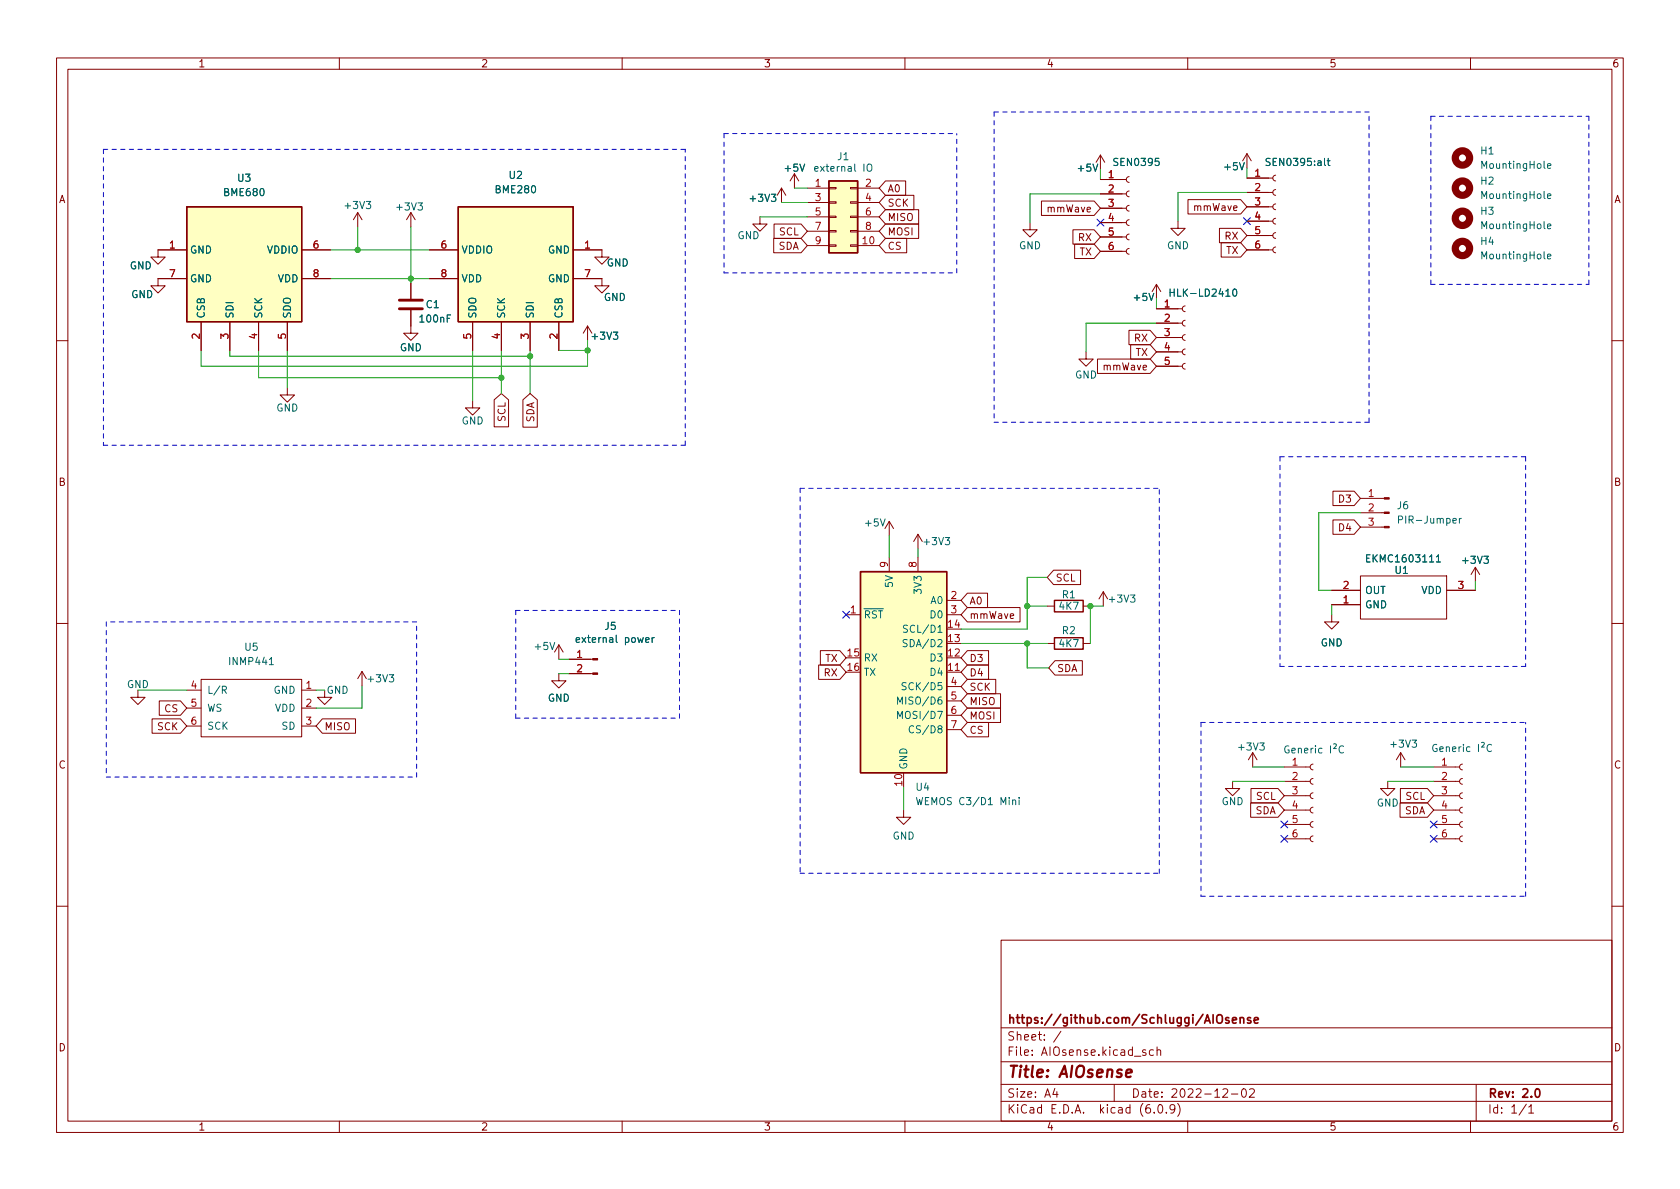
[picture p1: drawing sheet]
<svg xmlns="http://www.w3.org/2000/svg" width="297mm" height="210mm" viewBox="0 0 297 210" stroke-linecap="round" stroke-linejoin="round" font-family="sans-serif">
<g fill="none" stroke="#840000" stroke-width=".18">
<path d="M10 10.2h277v190.1h-277zM12 12.2h273v186.1h-273zM60 10.2v2M110 10.2v2M160 10.2v2M210 10.2v2M260 10.2v2M63.2 37.6l-.7 1.3M63.2 37.6v2.5M63.2 37.6l.8 1.3M72.6 37.6l-.7 1.3M72.6 37.6v2.5"/>
<path d="M72.6 37.6l.8 1.3M134.4 38.3v1.3h1.2l-1.2 1.3-1.3-1.3h1.3M136.9 39.6h4.7l1.1 1.3-1.1 1.3h-4.7zM138.2 33.3l-.8 1.2M138.2 33.3v2.5M138.2 33.3l.7 1.2M140.5 30.7l-.8 1.3M140.5 30.7v2.6M140.5 30.7l.7 1.3M142.7 33.3h3.9M142.7 35.8h3.9M142.7 38.3h3.9"/>
<path d="M146.6 38.2h1.2v.3h-1.2zM146.6 35.7h1.2v.2h-1.2zM146.6 33.1h1.2v.3h-1.2zM150.4 38.2h1.2v.3h-1.2zM150.4 35.7h1.2v.2h-1.2zM150.4 33.1h1.2v.3h-1.2zM151.6 33.3h3.8M151.6 35.8h3.8M151.6 38.3h3.8M156.6 32h3.5v2.5h-3.5l-1.2-1.2zM156.6 37.1h5.8v2.5h-5.8l-1.2-1.3zM156.6 34.5h5v2.6h-5l-1.2-1.3z"/>
<path d="M156.6 39.6h5.8v2.6h-5.8l-1.2-1.3zM182.1 39.4v1.2h1.3l-1.3 1.3-1.3-1.3h1.3M184.1 35.6h9.4l1.1 1.2-1.1 1.3h-9.4zM194.6 27.4l-.8 1.3M194.6 27.4v2.6M194.6 27.4l.7 1.3M194.6 39.4h4.5M194.6 36.8h4.5M194.6 34.3h4.5M194.6 31.7h4.5M199.6 38.9l-.3 .1-.2 .4 .2 .3 .3 .2M199.6 36.3l-.3 .2-.2 .3 .2 .4 .3 .1"/>
<path d="M199.6 33.8l-.3 .1-.2 .4 .2 .3 .3 .2M199.6 31.2l-.3 .2-.2 .3 .2 .4 .3 .2M208.3 39.1v1.3h1.2l-1.2 1.3-1.3-1.3h1.3M210 35.3h9.4l1.1 1.3-1.1 1.2h-9.4zM220.5 27.2l-.8 1.2M220.5 27.2v2.5M220.5 27.2l.7 1.2M220.5 39.1h4.5M220.5 36.6h4.5M220.5 34h4.5M220.5 31.5h4.5M225.6 38.6l-.4 .2-.2 .3 .2 .4 .4 .1"/>
<path d="M225.6 36.1l-.4 .1-.2 .4 .2 .3 .4 .2M225.6 33.5l-.4 .2-.2 .3 .2 .4 .4 .1M225.6 31l-.4 .1-.2 .4 .2 .4 .4 .1M33 49.3h-5.1v1.2h1.3l-1.3 1.3-1.2-1.3h1.2M33 44.2h-5.1v1.3h1.3l-1.3 1.2-1.2-1.2h1.2M35.6 56.9v5.1M40.6 56.9v5.1M45.7 56.9v5.1M50.8 56.9v5.1M53.3 44.2h5.1M53.3 49.3h5.1M72.6 54.9v4h1.3l-1.3 1.3-1.2-1.3h1.2"/>
<path d="M72.6 50v2.8M75.9 44.2h5.1M75.9 49.3h5.1M83.6 56.9v5.1M88.6 56.9v5.1M93.7 56.9v5.1M98.8 56.9v5.1M101.3 49.3h5.1v1.2h1.3l-1.3 1.3-1.2-1.3h1.2M101.3 44.2h5.1v1.3h1.3l-1.3 1.2-1.2-1.2h1.2M103.9 57.7l-.8 1.2M103.9 57.7v2.5M103.9 57.7l.7 1.2"/>
<path d="M136.8 42.2h4.8l1.1 1.2-1.1 1.3h-4.8zM142.7 43.4h3.9M142.7 40.9h3.9M146.6 43.3h1.2v.3h-1.2zM146.6 40.8h1.2v.2h-1.2zM150.4 43.3h1.2v.3h-1.2zM150.4 40.8h1.2v.2h-1.2zM151.6 43.4h3.8M151.6 40.9h3.8M156.6 42.2h3.7v2.5h-3.7l-1.2-1.3zM189.7 40.6h3.8l1.1 1.3-1.1 1.3h-3.8zM190 43.2h3.5l1.1 1.2-1.1 1.3h-3.5z"/>
<path d="M194.6 44.4h4.5M194.6 41.9h4.5M199.6 58.4h3.8l1.1 1.3-1.1 1.3h-3.8zM199.6 43.9l-.3 .2-.2 .3 .2 .4 .3 .2M199.6 41.4l-.3 .1-.2 .4 .2 .4 .3 .1M204.5 50.3l-.8 1.3M204.5 50.3v2.5M204.5 50.3l.7 1.3M204.5 59.7h4.5M204.5 57.1h4.5M204.5 54.6h4.5M209.5 59.2l-.3 .1-.2 .4 .2 .3 .3 .2"/>
<path d="M209.5 56.6l-.3 .2-.2 .3 .2 .4 .3 .2M209.5 54.1l-.3 .1-.2 .4 .2 .4 .3 .1M215.6 40.4h3.8l1.1 1.3-1.1 1.2h-3.8zM215.9 42.9h3.5l1.1 1.3-1.1 1.3h-3.5zM220.5 44.2h4.5M220.5 41.7h4.5M225.6 43.7l-.4 .1-.2 .4 .2 .4 .4 .1M225.6 41.1l-.4 .2-.2 .4 .2 .3 .4 .2M10 60.2h2M50.8 68.6v1.2h1.3l-1.3 1.3-1.3-1.3h1.3M83.6 70.9v1.2h1.2l-1.2 1.3-1.3-1.3h1.3M87.4 70.7l1.2-1.1 1.3 1.1v4.8h-2.5z"/>
<path d="M92.5 70.7l1.2-1.1 1.3 1.1v4.8h-2.5zM192 62.2v1.3h1.3l-1.3 1.3-1.2-1.3h1.2M194 63.5h9.4l1.1 1.3-1.1 1.2h-9.4zM199.9 61h3.5l1.1 1.2-1.1 1.3h-3.5zM204.5 64.8h4.5M204.5 62.2h4.5M209.5 64.3l-.3 .1-.2 .4 .2 .3 .3 .2M209.5 61.7l-.3 .2-.2 .3 .2 .4 .3 .1M285 60.2h2M157.2 92.2v2.5M157.2 98.5v2.6M157.2 92.2l-.7 1.3"/>
<path d="M157.2 92.2l.8 1.3M162.3 94.5v2.5M162.3 98.5v2.6M162.3 94.5l-.8 1.3M162.3 94.5l.8 1.3M235.7 86.9h3.7l1.1 1.2-1.1 1.3h-3.7zM235.7 91.9h3.7l1.1 1.3-1.1 1.3h-3.7zM240.5 93.2h4.3M240.5 90.7h4.3M240.5 88.1h4.3M10 110.2h2M64 118.7l-.8 1.3"/>
<path d="M64 118.7v2.6M64 118.7l.8 1.3M98.8 119.1v1.3h1.3l-1.3 1.3-1.3-1.3h1.3M98.8 114v2.6M98.8 114l-.8 1.3M98.8 114l.8 1.3M100.6 119.1h4.2M100.6 116.6h4.2M144.7 117.6h3.8l1.1 1.3-1.1 1.2h-3.8zM145 115.1h3.5l1.1 1.2-1.1 1.3h-3.5zM149.6 108.7h2.5M167.4 108.7h2.5"/>
<path d="M167.4 118.9h2.5M167.4 106.2h2.5M171 104.9h3.6v2.5h-3.6l-1.1-1.2zM171 115.1h3.8v2.5h-3.8l-1.1-1.3zM171 117.6h3.8v2.5h-3.8l-1.1-1.2zM171 107.4h9.4v2.6h-9.4l-1.1-1.3zM185.2 113.8h1.2M185.2 107.2h1.2M186.3 100.8h4.8v2.6h-4.8l-1.1-1.3zM186.5 116.8h4.9v2.6h-4.9l-1.1-1.3zM191.5 113.8h1.3M191.5 107.2h1.3"/>
<path d="M195.1 104.6l-.8 1.3M195.1 104.6v2.6M195.1 104.6l.7 1.3M235.5 108.7v1.3h-1.3l1.3 1.2 1.2-1.2h-1.2M235.5 106.9h5M235.5 104.4h5M240.5 101.8h15.3v7.7h-15.3zM255.8 104.4h5.1M260.9 100.3l.7 1.3M260.9 100.3v2.6M260.9 100.3l-.8 1.3M285 110.2h2"/>
<path d="M24.4 122v1.3h1.3l-1.3 1.3-1.3-1.3h1.3M26.9 127.1h5l1.1 1.3-1.1 1.3h-5zM28.2 123.9h3.7l1.1 1.3-1.1 1.3h-3.7zM33 122h2.6M33 125.2h2.6M33 128.4h2.6M35.6 120.1h17.7v10.2h-17.7zM53.3 122h2.6M53.3 125.2h2.6M53.3 128.4h2.6M57 127.1h5.9v2.6h-5.9l-1.1-1.3zM57.4 122v1.3h1.3l-1.3 1.3-1.3-1.3h1.3"/>
<path d="M167.4 121.4h2.5M167.4 123.9h2.5M167.4 126.5h2.5M167.4 129h2.5M171 120.1h5.1v2.6h-5.1l-1.1-1.3zM171 127.8h3.8v2.5h-3.8l-1.1-1.3zM171 125.2h5.9v2.6h-5.9l-1.1-1.3zM171 122.7h5.9v2.5h-5.9l-1.1-1.3zM217.9 138.2v1.2h1.3l-1.3 1.3-1.2-1.3h1.2M221.2 139.4h4.8l1.1 1.3-1.1 1.3h-4.8zM221.5 133.1l-.8 1.3M221.5 133.1v2.5"/>
<path d="M221.5 133.1l.7 1.3M227.1 138.2h4.5M227.1 135.6h4.5M232.2 137.7l-.4 .1-.2 .4 .2 .3 .4 .2M232.2 135.1l-.4 .2-.2 .3 .2 .4 .4 .1M245.4 138.2v1.2h1.2l-1.2 1.3-1.3-1.3h1.3M247.6 139.4h4.8l1.1 1.3-1.1 1.3h-4.8zM247.6 133.1l-.7 1.3M247.6 133.1v2.5M247.6 133.1l.8 1.3M253.5 138.2h4.6M253.5 135.6h4.6"/>
<path d="M258.6 137.7l-.4 .1-.1 .4 .1 .3 .4 .2M258.6 135.1l-.4 .2-.1 .3 .1 .4 .4 .1M159.8 143.3v1.2h1.2l-1.2 1.3-1.3-1.3h1.3M221.1 142h4.9l1.1 1.3-1.1 1.2h-4.9zM227.1 148.3h4.5M227.1 145.8h4.5M227.1 143.3h4.5M227.1 140.7h4.5M232.2 147.8l-.4 .2-.2 .3 .2 .4 .4 .1M232.2 145.3l-.4 .1-.2 .4 .2 .4 .4 .1M232.2 142.7l-.4 .2-.2 .4 .2 .3 .4 .2M232.2 140.2l-.4 .2-.2 .3 .2 .4 .4 .1"/>
<path d="M247.5 142h4.9l1.1 1.3-1.1 1.2h-4.9zM253.5 148.3h4.6M253.5 145.8h4.6M253.5 143.3h4.6M253.5 140.7h4.6M258.6 147.8l-.4 .2-.1 .3 .1 .4 .4 .1M258.6 145.3l-.4 .1-.1 .4 .1 .4 .4 .1M258.6 142.7l-.4 .2-.1 .4 .1 .3 .4 .2M258.6 140.2l-.4 .2-.1 .3 .1 .4 .4 .1M10 160.2h2M177 166.3h108v32h-108zM285 160.2h2"/>
<path d="M60 198.3v2M110 198.3v2M160 198.3v2M177 194.8h108M177 191.8h108M177 187.8h108M177 181.8h108M186.5 192.5l-.4 1h1M186.9 193v1M187.6 182.4l-1.3 1.9M197 191.8v3M202.6 185.7l-.4-.1-.2 .2 .1 .3 .5 .1v.4h-.6"/>
<path d="M203.9 185.7l-.4-.1-.3 .3v.4l.2 .3h.5M204.1 196.7v.1M204.6 185.8l.2-.2 .3 .1 .1 .9M204.6 185.1v1.5M204.9 195.4l.2-.1a.81 .81 0 0 1 .6 .7 .81 .81 0 0 1-.3 .8h-.2a.81 .81 0 0 1-.6-.6 .81 .81 0 0 1 .3-.8zM206.2 196.7v.1M207.7 196l-.3 .3h-.3l-.2-.3 .1-.6 .4-.1 .2 .2a.99 .99 0 0 1-.3 1.3h-.3M208.2 195.1a1.72 1.72 0 0 1 0 2.3M210 198.3v2M216.2 192.7l.6-.2 .2 .2 .1 .3-1 1h1M217.7 193.5h1.2M219.7 192.6l.2-.1a.81 .81 0 0 1 .5 .7 .81 .81 0 0 1-.3 .8h-.1a.81 .81 0 0 1-.6-.6 .81 .81 0 0 1 .3-.8z"/>
<path d="M220.9 192.7l.6-.2 .2 .2 .1 .3-.9 1h.9M260 198.3v2M261 191.8v6.5M269.9 195.3l-1.3 1.9M270.3 195.8l.4-.5v1.5M270.3 196.8h.9"/>
</g>
<path d="M219.3 179.9v1M217.3 180l-.4-.1-.2 .2 .1 .3 .5 .1v.4h-.6M217.9 180.4l.7-.1v-.3l-.5-.1-.2 .2 .1 .8h.6M219.3 180.1l.2-.2 .3 .1 .1 .9M221.1 180l-.3-.1-.2 .2v.3l.5 .1v.4h-.5M221.8 180.4l.7-.1-.1-.3-.4-.1-.2 .2v.8h.6M271.6 192.6l.2-.1a.82 .82 0 0 1 .6 .7 .82 .82 0 0 1-.3 .8h-.2a.81 .81 0 0 1-.6-.6 .81 .81 0 0 1 .3-.8z" fill="none" stroke="#840000" stroke-width=".3"/>
<path d="M199.1 189.8l1-.2-.1-.4-.1-.1-.6 .1-.2 1 .2 .3 .6-.1" fill="none" stroke="#840000" stroke-width=".4"/>
<g fill="none" stroke="#006464" stroke-width=".18">
<path d="M153.4 29.2l.2-.2a.43 .43 0 0 1 .5 .4v.5a.42 .42 0 0 1-.4 .4 .42 .42 0 0 1-.4-.4zM234.7 28.4h.5M234.8 28v1.1l.4 .2M273.6 29.4l.6-.2v-.2l-.4-.1-.2 .2 .1 .6h.5M273.6 34.7l.6-.1v-.3h-.4l-.2 .1 .1 .7h.5M206.9 51.1v1.3M206.9 51.7h.7M218.1 51.2l.2-.1a.68 .68 0 0 1 .4 .6 .68 .68 0 0 1-.4 .7l-.2-.1-.1-.4zM273.6 40l.6-.1v-.2l-.4-.1-.2 .2 .1 .6h.5M273.6 45.4l.6-.2v-.2l-.4-.1-.2 .2 .1 .6h.5M247.3 91.9h.6l.1-.2-.1-.3-.6-.2v1.3M254 99.4h.7"/>
<path d="M258 91.7v.8M258.4 91.7l-.4 .2M101.9 113.2l.6-.1-.1-.3h-.3l-.2 .1v.6h.5M114.2 113.2l.6-.1-.1-.3h-.4l-.1 .1v.6h.5M115.3 112.8v.8M115.7 112.8l-.4 .2M160.4 113.2l-.5-.1-.2 .1v.4l.6 .2 .1 .3-.3 .3-.4-.1M160.5 110.6h-.5l-.2 .1v.3l.5 .3 .2 .3-.3 .2h-.5M39.3 122h.6l.1-.2v-.3l-.7-.2v1.3M39.6 122l.4 .6M158.7 124.5v-1.2l.4 .9 .4-.9v1.2M158.7 127.1v-1.3l.4 .9 .4-.9v1.3"/>
<path d="M160.2 120.8l-.5-.1-.2 .1v.4l.6 .2 .1 .3-.2 .3-.5-.1M161.5 128.5a.6 .6 0 0 0-.8 .4 .6 .6 0 0 0 .6 .7l.2-.1M227.9 131.9a.59 .59 0 0 0-.8 .6 .59 .59 0 0 0 .8 .6v-.5h-.2M228.4 132.7l.6-.1v-.2l-.4-.1-.2 .2 .1 .6h.5M229.6 132.4l.1-.1 .3 .1 .1 .8M229.6 132.3v.9M230.7 132.7l.6-.1-.1-.2-.4-.1-.1 .2v.6h.5M231.8 132.3v.9M232.2 132.3l-.4 .3M232.6 131.9v.1M232.6 132.3v.9M233.7 132.4l-.3-.1-.3 .3 .2 .5h.4"/>
<path d="M235.2 131.9v1.3M235.8 131.6l.3-.1 .2 .2-.1 .2-.4 .5h.5M237.5 132a.6 .6 0 0 0-.8 .4 .6 .6 0 0 0 .6 .8l.2-.2M254 131.7a.59 .59 0 0 0-.7 .6 .59 .59 0 0 0 .7 .5l.1-.4h-.3M254.6 132.5l.6-.1-.1-.3h-.3l-.2 .1v.6h.5M255.7 132.2l.2-.1h.3l.1 .8M255.7 132.1v.8M256.8 132.5l.6-.1v-.3h-.4l-.2 .1 .1 .6h.5M258 132.1v.8M258.3 132.1l-.3 .2M258.7 131.6v.2M258.7 132.1v.8"/>
<path d="M259.9 132.1h-.4l-.2 .2 .1 .5h.5M261.4 131.6v1.3M262 131.3h.3l.1 .2v.2l-.4 .4h.4M263.7 131.8a.6 .6 0 0 0-.8 .4 .6 .6 0 0 0 .6 .7l.2-.1M162 141l.3 1.3 .3-.9 .2 .9 .3-1.3M180.2 141v.2M180.2 141.5v.8"/>
</g>
<g fill="#840000" stroke="#840000" stroke-width=".18">
<path d="M244.8 93.1h.8v.2h-.8z"/>
<path d="M244.8 90.5h.8v.3h-.8z"/>
<path d="M244.8 88h.8v.3h-.8z"/>
<path d="M104.8 119h.9v.2h-.9z"/>
<path d="M104.8 116.5h.9v.2h-.9z"/>
</g>
<g fill="#ffffc2" stroke="#ffffc2" stroke-width=".18">
<path d="M33 36.6h20.3v20.3h-20.3z"/>
<path d="M81 36.6h20.3v20.3h-20.3z"/>
<path d="M152.1 101.1h15.3v35.5h-15.3z"/>
<path d="M146.6 32h5v12.7h-5z"/>
</g>
<path d="M33 36.6h20.3v20.3h-20.3zM81 36.6h20.3v20.3h-20.3zM146.6 32h5v12.7h-5zM152.1 101.1h15.3v35.5h-15.3zM186.4 112.8h5.1v2h-5.1zM186.4 106.2h5.1v2h-5.1z" fill="none" stroke="#840000" stroke-width=".25"/>
<path d="M70.6 54.6h4.1M70.6 53.1h4.1" fill="none" stroke="#840000" stroke-width=".51"/>
<g fill="none" stroke="#840000" stroke-width="1.3">
<circle cx="258.6" cy="38.6" r="1.27"/>
<circle cx="258.6" cy="33.3" r="1.27"/>
<circle cx="258.6" cy="27.9" r="1.27"/>
<circle cx="258.6" cy="43.9" r="1.27"/>
</g>
<g fill="none" stroke="#0000c2" stroke-width=".18" stroke-dasharray=".8 .8">
<path d="M175.8 19.8v54.9M175.8 19.8h66.3M18.3 26.4h102.9M18.3 26.4v52.3M128 23.6h41.2M128 23.6v24.7M253 20.6h27.9M253 20.6v29.7M128 48.3h41.2M169.2 48.3v-24.7M253 50.3h27.9M280.9 50.3v-29.7"/>
<path d="M18.3 78.7h102.9M121.2 78.7v-52.3M175.8 74.7h66.3M242.1 74.7v-54.9M141.5 86.4v68M141.5 86.4h63.5M226.3 80.8h43.4M226.3 80.8v37.1M269.7 80.8v37.1M18.8 110v27.4M73.7 110h-54.9M91.2 107.9h28.9"/>
<path d="M91.2 107.9v19.1M269.7 117.9h-43.4M18.8 137.4h54.9M73.7 137.4v-27.4M91.2 127h28.9M120.1 127v-19.1M212.3 127.8v30.7M212.3 127.8h57.4M141.5 154.4h63.5M205 154.4v-68M212.3 158.5h57.4M269.7 158.5v-30.7"/>
</g>
<g fill="none" stroke="#009600" stroke-width=".18">
<path d="M134.4 38.3h8.3M138.2 35.8h4.5M140.5 33.3h2.2M194.6 30v1.7M194.6 34.3h-12.5v5.1M220.5 29.7v1.8M220.5 34h-12.2v5.1M58.4 49.3h17.5M58.4 44.2h17.5M63.2 40.1v4.1M72.6 40.1v9.9M204.5 57.1h-12.5v5.1"/>
<path d="M204.5 52.8v1.8M40.6 62v1h53.1M45.7 62v4.8h42.9M50.8 62v6.6M83.6 62v8.9M88.6 62v7.6M93.7 62v7.6M98.8 62h5.1M103.9 60.2v4.6h-68.3v-2.8M157.2 94.7v3.8M162.3 97v1.5M240.5 90.7h-7.3v13.7h2.3"/>
<path d="M98.8 119.1h1.8M98.8 116.6h1.8M169.9 113.8h15.3M181.6 107.2h3.6M181.6 113.8v4.3h3.8M185.2 102.1h-3.6v9.1h-11.7M195.1 107.2h-2.3v6.6M235.5 106.9v1.8M260.9 102.9v1.5M24.4 122h8.6M55.9 122h1.5M64 121.3v3.9h-8.1"/>
<path d="M159.8 139.2v4.1M217.9 138.2h9.2M221.5 135.6h5.6M245.4 138.2h8.1M247.6 135.6h5.9"/>
</g>
<g fill="none" stroke="#000084" stroke-width=".18">
<path d="M194 38.8l1.2 1.2M195.2 38.8l-1.2 1.2M219.9 38.5l1.2 1.2M221.1 38.5l-1.2 1.2M149 108.1l1.2 1.2M150.2 108.1l-1.2 1.2M226.5 147.7l1.2 1.2M226.5 145.2l1.2 1.2M227.7 147.7l-1.2 1.2M227.7 145.2l-1.2 1.2M252.9 145.2l1.2 1.2M252.9 147.7l1.2 1.2"/>
<path d="M254.1 145.2l-1.2 1.2M254.1 147.7l-1.2 1.2"/>
</g>
<g fill="#009600" stroke="#009600" stroke-width=".18">
<circle cx="181.6" cy="107.2" r=".46"/>
<circle cx="181.6" cy="113.8" r=".46"/>
<circle cx="192.8" cy="107.2" r=".46"/>
<circle cx="93.7" cy="63" r=".46"/>
<circle cx="103.9" cy="62" r=".46"/>
<circle cx="63.2" cy="44.2" r=".46"/>
<circle cx="72.6" cy="49.3" r=".46"/>
<circle cx="88.6" cy="66.8" r=".46"/>
</g>
<text font-size="2.8" fill="#840000" x="178" y="190.6">Title: AIOsense</text>
<g font-size="2.1" fill="#840000">
<text x="178" y="184">Sheet: /</text>
<text x="178" y="181">https://github.com/Schluggi/AIOsense</text>
<text x="178" y="186.7">File: AIOsense.kicad_sch</text>
<text x="178" y="196.9">KiCad E.D.A. kicad (6.0.9)</text>
<text x="178" y="194.1">Size: A4</text>
<text x="200" y="194.1">Date: 2022-12-02</text>
<text x="263" y="194.1">Rev: 2.0</text>
<text x="263" y="196.9">Id: 1/1</text>
</g>
<g font-size="1.8" fill="#840000">
<text x="35" y="11.9">1</text>
<text x="85" y="11.9">2</text>
<text x="135" y="11.9">3</text>
<text x="185" y="11.9">4</text>
<text x="235" y="11.9">5</text>
<text x="285" y="11.9">6</text>
<text x="10.3" y="35.9">A</text>
<text x="156.9" y="34">A0</text>
<text x="285.3" y="35.9">A</text>
<text x="137.8" y="41.6">SCL</text>
<text x="156.9" y="39.1">MISO</text>
<text x="156.9" y="36.5">SCK</text>
<text x="156.9" y="41.6">MOSI</text>
<text x="185.4" y="37.6">mmWave</text>
<text x="211.3" y="37.3">mmWave</text>
<text x="137.6" y="44.2">SDA</text>
<text x="156.9" y="44.2">CS</text>
<text x="190.7" y="42.6">RX</text>
<text x="190.9" y="45.2">TX</text>
<text x="216.6" y="42.4">RX</text>
<text x="216.8" y="44.9">TX</text>
<text x="195.3" y="65.5">mmWave</text>
<text x="200.6" y="60.4">RX</text>
<text x="200.8" y="63">TX</text>
<text x="89.4" y="74.6" transform="rotate(-90 89.4 74.6)">SCL</text>
<text x="94.5" y="74.8" transform="rotate(-90 94.5 74.8)">SDA</text>
<text x="10.3" y="85.9">B</text>
<text x="236.8" y="88.9">D3</text>
<text x="285.3" y="85.9">B</text>
<text x="236.8" y="93.9">D4</text>
<text x="171.4" y="106.9">A0</text>
<text x="186.6" y="102.8">SCL</text>
<text x="171.4" y="109.4">mmWave</text>
<text x="145.7" y="119.6">RX</text>
<text x="145.9" y="117.1">TX</text>
<text x="171.4" y="117.1">D3</text>
<text x="171.4" y="119.6">D4</text>
<text x="186.8" y="118.8">SDA</text>
<text x="29.1" y="125.9">CS</text>
<text x="171.4" y="122.1">SCK</text>
<text x="171.4" y="124.7">MISO</text>
<text x="27.9" y="129.1">SCK</text>
<text x="57.3" y="129.1">MISO</text>
<text x="171.4" y="129.8">CS</text>
<text x="171.4" y="127.2">MOSI</text>
<text x="10.3" y="135.9">C</text>
<text x="285.3" y="135.9">C</text>
<text x="221.9" y="144">SDA</text>
<text x="222.1" y="141.4">SCL</text>
<text x="248.3" y="144">SDA</text>
<text x="248.5" y="141.4">SCL</text>
<text x="10.3" y="185.9">D</text>
<text x="285.3" y="185.9">D</text>
<text x="35" y="199.9">1</text>
<text x="85" y="199.9">2</text>
<text x="135" y="199.9">3</text>
<text x="185" y="199.9">4</text>
<text x="235" y="199.9">5</text>
<text x="285" y="199.9">6</text>
</g>
<g font-size="1.8" fill="#006464">
<text x="148.1" y="28.3">J1</text>
<text x="197.2" y="29.3">SEN0395</text>
<text x="224.3" y="29.3">SEN0395:alt</text>
<text x="261.8" y="27.3">H1</text>
<text x="262.2" y="29.8">MountingHole</text>
<text x="39.7" y="34.7">BME680</text>
<text x="42" y="32.1">U3</text>
<text x="87.7" y="34.2">BME280</text>
<text x="90.1" y="31.6">U2</text>
<text x="132.8" y="35.7">+3V3</text>
<text x="138.9" y="30.3">+5V</text>
<text x="144.5" y="30.3">external IO</text>
<text x="190.7" y="30.3">+5V</text>
<text x="216.6" y="30.1">+5V</text>
<text x="261.8" y="32.6">H2</text>
<text x="262.2" y="35.2">MountingHole</text>
<text x="61.2" y="37">+3V3</text>
<text x="70.3" y="37.2">+3V3</text>
<text x="261.8" y="38">H3</text>
<text x="262.2" y="40.5">MountingHole</text>
<text x="22.9" y="47.6">GND</text>
<text x="33.5" y="44.8">GND</text>
<text x="47.2" y="44.8">VDDIO</text>
<text x="81.5" y="44.8">VDDIO</text>
<text x="96.9" y="44.8">GND</text>
<text x="107.3" y="47.1">GND</text>
<text x="130.4" y="42.3">GND</text>
<text x="180.2" y="44.1">GND</text>
<text x="206.3" y="44.1">GND</text>
<text x="261.8" y="43.3">H4</text>
<text x="262.2" y="45.8">MountingHole</text>
<text x="23.2" y="52.7">GND</text>
<text x="33.5" y="49.9">GND</text>
<text x="49.1" y="49.9">VDD</text>
<text x="81.5" y="49.9">VDD</text>
<text x="96.9" y="49.9">GND</text>
<text x="106.7" y="53.2">GND</text>
<text x="200.6" y="53.2">+5V</text>
<text x="207.5" y="52.4">HLK-LD2410</text>
<text x="36.2" y="56.4" transform="rotate(-90 36.2 56.4)">CSB</text>
<text x="41.3" y="56.4" transform="rotate(-90 41.3 56.4)">SDI</text>
<text x="46.4" y="56.4" transform="rotate(-90 46.4 56.4)">SCK</text>
<text x="51.4" y="56.4" transform="rotate(-90 51.4 56.4)">SDO</text>
<text x="74.4" y="57">100nF</text>
<text x="75.4" y="54.5">C1</text>
<text x="84.2" y="56.4" transform="rotate(-90 84.2 56.4)">SDO</text>
<text x="89.3" y="56.4" transform="rotate(-90 89.3 56.4)">SCK</text>
<text x="94.4" y="56.4" transform="rotate(-90 94.4 56.4)">SDI</text>
<text x="99.4" y="56.4" transform="rotate(-90 99.4 56.4)">CSB</text>
<text x="70.7" y="62.1">GND</text>
<text x="104.8" y="60.1">+3V3</text>
<text x="190.1" y="66.9">GND</text>
<text x="48.8" y="72.8">GND</text>
<text x="81.6" y="75.1">GND</text>
<text x="153.1" y="93.1">+5V</text>
<text x="247.1" y="90">J6</text>
<text x="247.8" y="92.6">PIR-Jumper</text>
<text x="163.5" y="96.4">+3V3</text>
<text x="242.1" y="99.4">EKMC1603111</text>
<text x="246.7" y="101.5">U1</text>
<text x="258.8" y="99.7">+3V3</text>
<text x="157.9" y="103.8" transform="rotate(-90 157.9 103.8)">5V</text>
<text x="162.9" y="104.7" transform="rotate(-90 162.9 104.7)">3V3</text>
<text x="164.6" y="106.8">A0</text>
<text x="187.4" y="107.8">4K7</text>
<text x="187.8" y="105.8">R1</text>
<text x="196.3" y="106.5">+3V3</text>
<text x="241.3" y="107.6">GND</text>
<text x="241.3" y="105">OUT</text>
<text x="251.3" y="105">VDD</text>
<text x="102.5" y="113.7">external power</text>
<text x="107" y="111.4">J5</text>
<text x="152.7" y="109.3">~{RST}</text>
<text x="160.6" y="111.9">SCL/D1</text>
<text x="164.6" y="109.3">D0</text>
<text x="187.8" y="112.1">R2</text>
<text x="40.8" y="117.6">INMP441</text>
<text x="43.3" y="115.1">U5</text>
<text x="94.7" y="114.9">+5V</text>
<text x="152.7" y="117">RX</text>
<text x="152.7" y="119.5">TX</text>
<text x="160.4" y="114.4">SDA/D2</text>
<text x="164.6" y="119.5">D4</text>
<text x="164.6" y="117">D3</text>
<text x="187.4" y="114.4">4K7</text>
<text x="233.5" y="114.3">GND</text>
<text x="22.4" y="121.7">GND</text>
<text x="36.6" y="122.7">L/R</text>
<text x="36.6" y="125.9">WS</text>
<text x="48.4" y="122.7">GND</text>
<text x="48.6" y="125.9">VDD</text>
<text x="57.7" y="122.7">GND</text>
<text x="65.2" y="120.6">+3V3</text>
<text x="96.8" y="124.1">GND</text>
<text x="159.6" y="124.6">MISO/D6</text>
<text x="160.4" y="122">SCK/D5</text>
<text x="36.6" y="129">SCK</text>
<text x="49.9" y="129">SD</text>
<text x="159.6" y="127.1">MOSI/D7</text>
<text x="161.7" y="129.7">CS/D8</text>
<text x="160.4" y="136.1" transform="rotate(-90 160.4 136.1)">GND</text>
<text x="219.1" y="132.7">+3V3</text>
<text x="246.1" y="132.2">+3V3</text>
<text x="162" y="139.8">U4</text>
<text x="163" y="142.4">WEMOS C3/D1 Mini</text>
<text x="216" y="142.4">GND</text>
<text x="243.4" y="142.6">GND</text>
<text x="157.8" y="148.5">GND</text>
</g>
<g font-size="1.8" fill="#a90000">
<text x="144.2" y="33">1</text>
<text x="144.2" y="35.6">3</text>
<text x="153.1" y="33">2</text>
<text x="153.1" y="35.6">4</text>
<text x="196" y="31.5">1</text>
<text x="196" y="34">2</text>
<text x="221.9" y="31.2">1</text>
<text x="221.9" y="33.8">2</text>
<text x="144.2" y="38.1">5</text>
<text x="144.2" y="40.6">7</text>
<text x="153.1" y="38.1">6</text>
<text x="153.1" y="40.6">8</text>
<text x="196" y="36.6">3</text>
<text x="196" y="39.1">4</text>
<text x="196" y="41.7">5</text>
<text x="221.9" y="36.3">3</text>
<text x="221.9" y="38.9">4</text>
<text x="221.9" y="41.4">5</text>
<text x="30" y="43.9">1</text>
<text x="55.4" y="43.9">6</text>
<text x="78" y="43.9">6</text>
<text x="103.4" y="43.9">1</text>
<text x="144.2" y="43.2">9</text>
<text x="152.6" y="43.2">10</text>
<text x="196" y="44.2">6</text>
<text x="221.9" y="43.9">6</text>
<text x="30" y="49">7</text>
<text x="55.4" y="49">8</text>
<text x="78" y="49">8</text>
<text x="103.4" y="49">7</text>
<text x="35.3" y="59.9" transform="rotate(-90 35.3 59.9)">2</text>
<text x="40.4" y="59.9" transform="rotate(-90 40.4 59.9)">3</text>
<text x="45.5" y="59.9" transform="rotate(-90 45.5 59.9)">4</text>
<text x="50.5" y="59.9" transform="rotate(-90 50.5 59.9)">5</text>
<text x="83.3" y="59.9" transform="rotate(-90 83.3 59.9)">5</text>
<text x="88.4" y="59.9" transform="rotate(-90 88.4 59.9)">4</text>
<text x="93.5" y="59.9" transform="rotate(-90 93.5 59.9)">3</text>
<text x="98.6" y="59.9" transform="rotate(-90 98.6 59.9)">2</text>
<text x="205.9" y="54.4">1</text>
<text x="205.9" y="56.9">2</text>
<text x="205.9" y="59.4">3</text>
<text x="205.9" y="62">4</text>
<text x="205.9" y="64.5">5</text>
<text x="242" y="87.9">1</text>
<text x="242" y="90.4">2</text>
<text x="242" y="93">3</text>
<text x="157" y="100.3" transform="rotate(-90 157 100.3)">9</text>
<text x="162.1" y="100.3" transform="rotate(-90 162.1 100.3)">8</text>
<text x="168.2" y="105.9">2</text>
<text x="237.5" y="106.7">1</text>
<text x="237.5" y="104.1">2</text>
<text x="257.8" y="104.1">3</text>
<text x="150.4" y="108.5">1</text>
<text x="167.7" y="113.5">13</text>
<text x="167.7" y="111">14</text>
<text x="168.2" y="108.5">3</text>
<text x="102" y="116.3">1</text>
<text x="102" y="118.9">2</text>
<text x="149.9" y="116.1">15</text>
<text x="149.9" y="118.6">16</text>
<text x="167.7" y="118.6">11</text>
<text x="167.7" y="116.1">12</text>
<text x="33.8" y="121.8">4</text>
<text x="33.8" y="125">5</text>
<text x="54.1" y="121.8">1</text>
<text x="54.1" y="125">2</text>
<text x="168.2" y="121.2">4</text>
<text x="168.2" y="123.7">5</text>
<text x="33.8" y="128.1">6</text>
<text x="54.1" y="128.1">3</text>
<text x="168.2" y="126.2">6</text>
<text x="168.2" y="128.8">7</text>
<text x="228.5" y="135.4">1</text>
<text x="228.5" y="137.9">2</text>
<text x="254.9" y="135.4">1</text>
<text x="254.9" y="137.9">2</text>
<text x="159.5" y="138.9" transform="rotate(-90 159.5 138.9)">10</text>
<text x="228.5" y="140.5">3</text>
<text x="228.5" y="143">4</text>
<text x="254.9" y="140.5">3</text>
<text x="254.9" y="143">4</text>
<text x="228.5" y="145.5">5</text>
<text x="228.5" y="148.1">6</text>
<text x="254.9" y="145.5">5</text>
<text x="254.9" y="148.1">6</text>
</g>
</svg>
